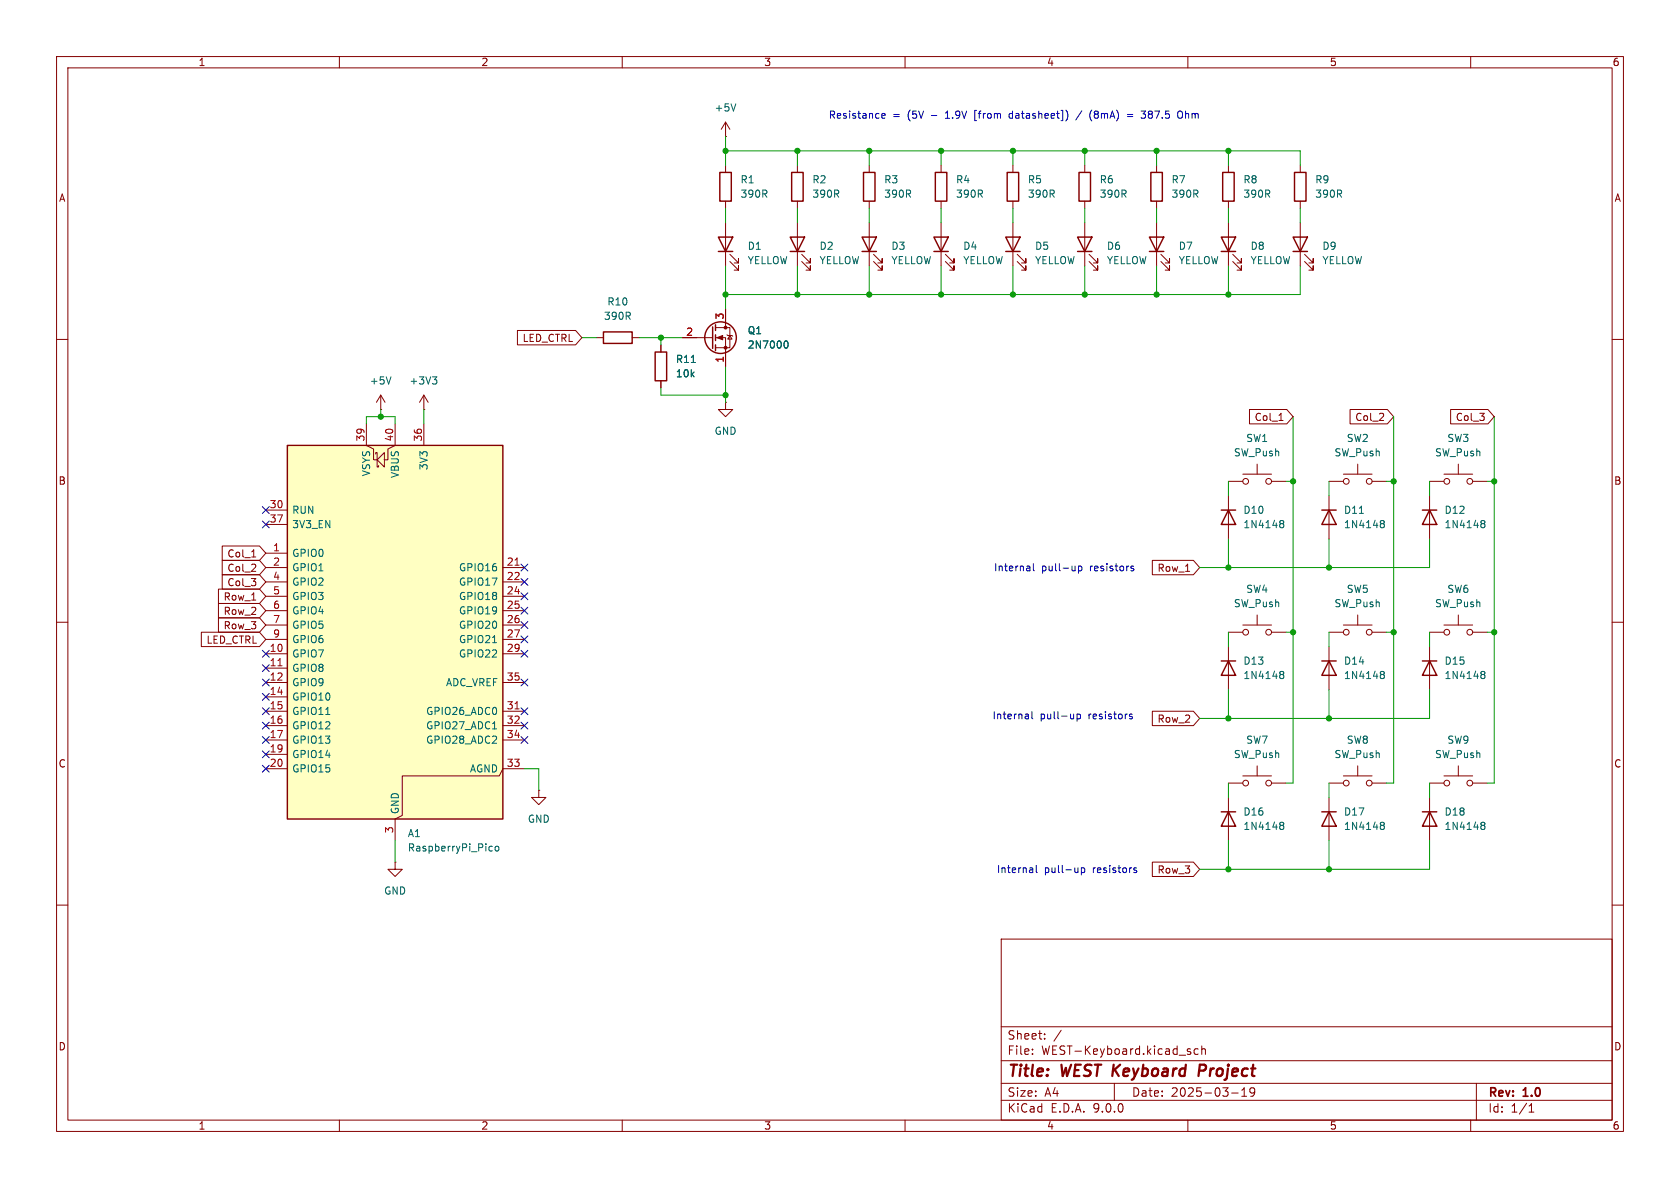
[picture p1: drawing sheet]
<svg xmlns="http://www.w3.org/2000/svg" width="297mm" height="210mm" viewBox="0 0 297 210" stroke-linecap="round" stroke-linejoin="round" font-family="sans-serif">
<g fill="none" stroke="#840000" stroke-width=".18">
<path d="M10 10h277v190h-277zM12 12h273v186h-273zM60 10v2M110 10v2M160 10v2M210 10v2M260 10v2M128.3 24.1h.1M128.3 21.6v2.5M128.3 29.2v1.3M128.3 35.6v1.2M128.3 39.4v7.6"/>
<path d="M128.3 21.6l-.8 1.3M128.3 21.6l.7 1.3M141 29.2v1.3M141 35.6v1.2M141 39.4v7.6M153.7 29.2v1.3M153.7 35.6v1.2M153.7 39.4v7.6M166.4 29.2v1.3M166.4 35.6v1.2M179.1 29.2v1.3M179.1 35.6v1.2"/>
<path d="M191.8 29.2v1.3M191.8 35.6v1.2M204.5 29.2v1.3M204.5 35.6v1.2M204.5 39.4v7.6M229.9 39.4v7.6M105.4 59.7h1.3M111.8 59.7h1.2M120.6 59.7h5.4M126.5 57.9h2.5v3.6h-2.5M126.5 59.7h1.8v5.1M128.3 54.6v3.3"/>
<path d="M128.5 59.2l.2 .1h.7l.1 .1M129 46.2l1.6 1.6v-.8v.8h-.8M129 45l1.6 1.5v-.8v.8h-.8M129 59.3l.4 .6h-.7zM141.7 46.2l1.6 1.6v-.8v.8h-.8M141.7 45l1.6 1.5v-.8v.8h-.8M154.4 46.2l1.6 1.6v-.8v.8h-.8M154.4 45l1.6 1.5v-.8v.8h-.8M205.2 46.2l1.6 1.6v-.8v.8h-.8M205.2 45l1.6 1.5v-.8v.8h-.8M230.6 46.2l1.6 1.6v-.8v.8h-.8M230.6 45l1.6 1.5v-.8v.8h-.8"/>
<path d="M10 60h2M67.3 72.4h.1M67.3 69.9l-.8 1.2M67.3 69.9l.8 1.2M67.3 69.9v2.5M74.9 72.4h.1M74.9 69.9l-.7 1.2M74.9 69.9l.8 1.2M74.9 69.9v2.5M128.3 71.1v1.3h1.2l-1.2 1.3-1.3-1.3h1.3M128.3 71.1h.1M285 60h2"/>
<path d="M217.2 85.1h2.5M219.7 83.8h5.1M222.2 82v1.8M224.8 85.1h2.5M234.9 87.6v7.7M234.9 85.1h2.6M237.5 83.8h5.1M240 82v1.8M242.6 85.1h2.5M252.7 85.1h2.6M255.3 83.8h5M257.8 82v1.8"/>
<path d="M260.3 85.1h2.6M10 110h2M217.2 111.8h2.5M217.2 114.3v7.6M219.7 110.5h5.1M222.2 108.7v1.8M224.8 111.8h2.5M234.9 111.8h2.6M234.9 114.3v7.6M237.5 110.5h5.1M240 108.7v1.8M242.6 111.8h2.5"/>
<path d="M252.7 111.8h2.6M252.7 114.3v7.6M255.3 110.5h5M257.8 108.7v1.8M260.3 111.8h2.6M285 110h2M95.2 139.7v1.3h1.3l-1.3 1.2-1.2-1.2h1.2M95.2 139.7h.1M217.2 138.4h2.5M219.7 137.2h5.1M222.2 135.4v1.8M224.8 138.4h2.5"/>
<path d="M234.9 138.4h2.6M237.5 137.2h5.1M240 135.4v1.8M242.6 138.4h2.5M252.7 138.4h2.6M255.3 137.2h5M257.8 135.4v1.8M260.3 138.4h2.6M69.8 152.4v1.3h1.3l-1.3 1.2-1.2-1.2h1.2M69.8 152.4h.1M217.2 141v7.6M234.9 141v7.6"/>
<path d="M252.7 141v7.6M10 160h2M177 166h108v32h-108zM285 160h2M60 198v2M110 198v2M160 198v2M177 194.5h108M177 191.5h108M177 187.5h108M177 181.5h108M182.5 186.3v.1"/>
<path d="M182.5 185.5v.1M184.7 183.6v.1M184.7 182.8v.1M187.6 182.1l-1.3 2M197 191.5v3M210 198v2M210.1 185.9l.4 .1v.2l-.2 .2h-.3M210.1 185.4l.4 .1M211.8 185.5l-.4-.1-.3 .3v.4l.1 .2h.6M212.5 185.5l.2-.1 .3 .1 .1 .9M212.5 184.9v1.5M217.7 193.2h1.2"/>
<path d="M219.5 193.8h.9M219.5 192.7l.5-.4v1.5M221 192.4v.5l.1 .3h.4l.3-.3M221.7 192.4a.99 .99 0 0 1-.3 1.4h-.3M260 198v2M261 191.5v6.5M270.3 196.6h.9M270.3 195.5l.4-.4v1.5"/>
<circle cx="220.2" cy="85.1" r=".51"/>
<circle cx="224.3" cy="85.1" r=".51"/>
<circle cx="238" cy="85.1" r=".51"/>
<circle cx="242.1" cy="85.1" r=".51"/>
<circle cx="255.8" cy="85.1" r=".51"/>
<circle cx="259.8" cy="85.1" r=".51"/>
<circle cx="220.2" cy="111.8" r=".51"/>
<circle cx="224.3" cy="111.8" r=".51"/>
<circle cx="238" cy="111.8" r=".51"/>
<circle cx="242.1" cy="111.8" r=".51"/>
<circle cx="255.8" cy="111.8" r=".51"/>
<circle cx="259.8" cy="111.8" r=".51"/>
<circle cx="220.2" cy="138.4" r=".51"/>
<circle cx="224.3" cy="138.4" r=".51"/>
<circle cx="238" cy="138.4" r=".51"/>
<circle cx="242.1" cy="138.4" r=".51"/>
<circle cx="255.8" cy="138.4" r=".51"/>
<circle cx="259.8" cy="138.4" r=".51"/>
</g>
<path d="M212.9 188.2h-.8l-.2 2M213 189.2l-1 .1" fill="none" stroke="#840000" stroke-width=".4"/>
<g fill="none" stroke="#840000" stroke-width=".25">
<path d="M127.3 30.5h2v5.1h-2zM140 30.5h2v5.1h-2zM152.7 30.5h2v5.1h-2zM165.4 30.5h2v5.1h-2zM178.1 30.5h2v5.1h-2zM190.8 30.5h2v5.1h-2zM203.5 30.5h2v5.1h-2zM106.7 58.7h5.1v2h-5.1zM126 57.8v3.8M126.5 57.4v1M126.5 59.2v1M127 41.9h2.5l-1.2 2.6z"/>
<path d="M127 44.5h2.5M139.7 41.9h2.5l-1.2 2.6zM139.7 44.5h2.5M152.4 41.9h2.5l-1.2 2.6zM152.4 44.5h2.5M203.2 41.9h2.5l-1.2 2.6zM203.2 44.5h2.5M228.6 41.9h2.5l-1.2 2.6zM228.6 44.5h2.5M126.5 61v1M233.7 90.2h2.5M234.9 90.2l1.3 2.5h-2.5z"/>
<path d="M215.9 116.8h2.5M217.2 116.8l1.2 2.6h-2.5zM233.7 116.8h2.5M234.9 116.8l1.3 2.6h-2.5zM251.5 116.8h2.5M252.7 116.8l1.3 2.6h-2.5zM215.9 143.5h2.5M217.2 143.5l1.2 2.6h-2.5zM233.7 143.5h2.5M234.9 143.5l1.3 2.6h-2.5zM251.5 143.5h2.5M252.7 143.5l1.3 2.6h-2.5z"/>
<circle cx="127.4" cy="59.7" r="2.79"/>
</g>
<g fill="#840000" stroke="#840000" stroke-width=".18">
<path d="M126.7 59.7l1.1-.4v.8z"/>
<circle cx="128.3" cy="57.9" r=".25"/>
<circle cx="128.3" cy="61.5" r=".25"/>
</g>
<g fill="none" stroke="#006464" stroke-width=".18">
<path d="M130.1 18.4l-.4 1.2M69.1 66.6l-.4 1.3M76.4 66.6h.8l-.4 .5M77 67.1l.2 .2v.3l-.2 .3M138.8 60.3h.1a.68 .68 0 0 1 .4 .6 .68 .68 0 0 1-.4 .6h-.1M240.3 90.7h.7M244.1 92.1l.4-.1 .2 .1v.2l-.2 .3M244.1 92.5l.2 .1M244.3 92.6h.2M244.3 92.6h-.2M244.5 92.6l.2 .2v.4l-.2 .1-.4-.1M226.4 119.2h.1"/>
<path d="M226.4 118.7h.3l.2 .1 .1 .2-.3 .2M226.5 119.2h.2M226.5 119.2l-.1 .1M226.7 119.2l.3 .3-.1 .3-.2 .2-.3-.1M244.1 118.7h.4l.2 .1v.2l-.2 .2M244.1 119.2h.2M244.3 119.2h.2M244.3 119.2l-.2 .1M244.5 119.2l.2 .3v.3l-.2 .2-.4-.1M261.9 118.7h.4l.2 .1v.2l-.2 .2M261.9 119.2h.1M262 119.2h.3"/>
<path d="M262 119.2l-.1 .1M262.3 119.2l.2 .3v.3l-.2 .2-.4-.1M226.4 145.4h.3l.2 .1 .1 .2-.3 .2M226.4 145.8l.1 .1M226.5 145.9h.2M226.5 145.9l-.1 .1M226.7 145.9l.3 .2-.1 .4-.2 .1h-.3M244.1 145.8l.2 .1M244.1 145.4h.4l.2 .1v.2l-.2 .2M244.3 145.9h.2M244.3 145.9l-.2 .1M244.5 145.9l.2 .2v.4l-.2 .1h-.4"/>
<path d="M261.9 145.4h.4l.2 .1v.2l-.2 .2M261.9 145.8l.1 .1M262 145.9h.3M262 145.9l-.1 .1M262.3 145.9l.2 .2v.4l-.2 .1h-.4"/>
</g>
<path d="M50.8 78.7h38.1v66.1h-38.1z" fill="#ffffc2"/>
<g fill="none" stroke="#840000" stroke-width=".25">
<path d="M216.2 30.5h2v5.1h-2zM228.9 30.5h2v5.1h-2zM165.1 41.9h2.5l-1.2 2.6zM165.1 44.5h2.5M177.8 41.9h2.5l-1.2 2.6zM177.8 44.5h2.5M190.5 41.9h2.5l-1.2 2.6zM190.5 44.5h2.5M215.9 41.9h2.5l-1.2 2.6zM215.9 44.5h2.5M50.8 78.7h38.1v66.1h-38.1zM115.8 62.2h2.1v5.1h-2.1z"/>
<path d="M215.9 90.2h2.5M217.2 90.2l1.2 2.5h-2.5zM251.5 90.2h2.5M252.7 90.2l1.3 2.5h-2.5z"/>
</g>
<g fill="none" stroke="#840000" stroke-width=".18">
<path d="M166.4 39.4v7.6M179.1 39.4v7.6M191.8 39.4v7.6M217.2 29.2v1.3M217.2 35.6v1.2M217.2 39.4v7.6M229.9 29.2v1.3M229.9 35.6v1.2M91.5 58.4h10.3l1.1 1.3-1.1 1.3h-10.3zM120.6 59.7h2.6M128.3 54.6v2.6M167.1 46.2l1.6 1.6v-.8v.8h-.8"/>
<path d="M167.1 45l1.6 1.5v-.8v.8h-.8M179.8 46.2l1.6 1.6v-.8v.8h-.8M179.8 45l1.6 1.5v-.8v.8h-.8M192.5 46.2l1.6 1.6v-.8v.8h-.8M192.5 45l1.6 1.5v-.8v.8h-.8M217.9 46.2l1.6 1.6v-.8v.8h-.8M217.9 45l1.6 1.5v-.8v.8h-.8M64.8 74.9v3.8l1.2 .7v1.9h.7M69.8 74.9v3.8l-1.2 .7v1.9h-.7M74.9 74.9v3.8M116.8 61v1.2M116.8 67.3v1.3"/>
<path d="M128.3 62.2v2.6M220.9 72.4h6.6l1.1 1.3-1.1 1.2h-6.6zM226.1 74.3h.7M238.7 72.4h6.6l1.1 1.3-1.1 1.2h-6.6zM256.5 72.4h6.5l1.2 1.3-1.2 1.2h-6.5zM39.3 96.5h6.6l1.1 1.3-1.1 1.3h-6.6zM39.3 99.1h6.6l1.1 1.2-1.1 1.3h-6.6zM44.5 98.5h.7M47 90.2h3.8M47 92.7h3.8M47 97.8h3.8M66.4 80.3v-.3h.3v2.6h.2v-.3"/>
<path d="M67.9 80v2.6l-1.2-1.3zM203.7 99.1h7.3l1.1 1.2-1.1 1.3h-7.3zM217.2 87.6v7.7M252.7 87.6v7.7M35.6 111.8h10.3l1.1 1.2-1.1 1.3h-10.3zM38.6 109.2h7.3l1.1 1.3-1.1 1.3h-7.3zM38.6 106.7h7.3l1.1 1.3-1.1 1.2h-7.3zM38.6 104.1h7.3l1.1 1.3-1.1 1.3h-7.3zM39.3 101.6h6.6l1.1 1.3-1.1 1.2h-6.6zM44.5 106.1h.7M47 100.3h3.8M47 102.9h3.8"/>
<path d="M47 105.4h3.8M47 108h3.8M47 110.5h3.8M47 113h3.8M47 115.6h3.8M47 118.1h3.8M88.9 100.3h3.8M88.9 102.9h3.8M88.9 105.4h3.8M88.9 108h3.8M88.9 110.5h3.8M88.9 113h3.8"/>
<path d="M88.9 115.6h3.8M209.6 101h.7M47 120.7h3.8M47 123.2h3.8M47 125.7h3.8M47 128.3h3.8M47 130.8h3.8M47 133.4h3.8M47 135.9h3.8M88.9 120.7h3.8M88.9 125.7h3.8M88.9 128.3h3.8"/>
<path d="M88.9 130.8h3.8M92.7 135.9h-3.8l-.6 1.3h-17.2v6.9l-1.3 .7v3.8M203.7 125.7h7.3l1.1 1.3-1.1 1.3h-7.3zM203.7 152.4h7.3l1.1 1.3-1.1 1.2h-7.3z"/>
</g>
<path d="M91 99.9h.8M49.1 117.7h.8M91 125.3h.8" fill="none" stroke="#a90000" stroke-width=".18"/>
<g fill="none" stroke="#006464" stroke-width=".18">
<path d="M122.2 64.1h.7M138.8 60.3h.1a.68 .68 0 0 1 .4 .6 .68 .68 0 0 1-.4 .6h-.1M226.4 92.5l.1 .1M226.4 92.1l.3-.1 .2 .1 .1 .2-.3 .3M226.5 92.6h.2M226.5 92.6h-.1M226.7 92.6l.3 .2-.1 .4-.2 .1-.3-.1M261.9 92.1l.4-.1 .2 .1v.2l-.2 .3M261.9 92.5l.1 .1M262 92.6h.3M262 92.6h-.1M262.3 92.6l.2 .2v.4l-.2 .1-.4-.1"/>
<path d="M87.1 113.6h.7M57.6 126.3h.7M87.1 128.8h.7M86.7 149.6l.3 .1M87 150.4h-.3M87.6 149.7l.3-.1 .3 .2v.4l-.3 .2h-.3l-.1-.2z"/>
</g>
<g fill="none" stroke="#009600" stroke-width=".18">
<path d="M128.3 26.7h101.6v2.5M128.3 24.1v5.1M128.3 36.8v2.6M141 26.7v2.5M141 36.8v2.6M153.7 26.7v2.5M153.7 36.8v2.6M166.4 26.7v2.5M166.4 36.8v2.6M179.1 26.7v2.5M179.1 36.8v2.6M191.8 26.7v2.5"/>
<path d="M191.8 36.8v2.6M204.5 26.7v2.5M204.5 36.8v2.6M217.2 26.7v2.5M217.2 36.8v2.6M229.9 36.8v2.6M102.9 59.7h2.5M113 59.7h7.6M116.8 59.7v1.3M128.3 47v7.6M141 47v5.1M153.7 47v5.1"/>
<path d="M166.4 47v5.1M179.1 47v5.1M191.8 47v5.1M204.5 47v5.1M217.2 47v5.1M229.9 47v5.1h-101.6M64.8 74.9v-1.2h5v1.2M67.3 72.4v1.3M74.9 72.4v2.5M116.8 68.6v1.3h11.5M128.3 64.8v6.3M228.6 73.7v64.7h-1.3"/>
<path d="M246.4 73.7v64.7h-1.3M264.2 73.7v64.7h-1.3M217.2 85.1v2.5M217.2 95.3v5M227.3 85.1h1.3M234.9 85.1v2.5M234.9 95.3v5M245.1 85.1h1.3M252.7 85.1v2.5M252.7 95.3v5h-40.6M262.9 85.1h1.3M217.2 111.8v2.5"/>
<path d="M227.3 111.8h1.3M234.9 111.8v2.5M245.1 111.8h1.3M252.7 111.8v2.5M262.9 111.8h1.3M92.7 135.9h2.5v3.8M217.2 121.9v5.1M217.2 138.4v2.6M234.9 121.9v5.1M234.9 138.4v2.6M252.7 121.9v5.1h-40.6M252.7 138.4v2.6"/>
<path d="M69.8 148.6v3.8M217.2 148.6v5.1M234.9 148.6v5.1M252.7 148.6v5.1h-40.6"/>
</g>
<g fill="none" stroke="#000084" stroke-width=".18">
<path d="M46.4 89.6l1.2 1.2M46.4 92.1l1.2 1.2M47.6 89.6l-1.2 1.2M47.6 92.1l-1.2 1.2M92.1 99.7l1.2 1.2M93.3 99.7l-1.2 1.2M46.4 115l1.2 1.2M46.4 117.5l1.2 1.2M47.6 115l-1.2 1.2M47.6 117.5l-1.2 1.2M92.1 109.9l1.2 1.2M92.1 107.3l1.2 1.3"/>
<path d="M92.1 104.8l1.2 1.2M92.1 102.3l1.2 1.2M92.1 115l1.2 1.2M92.1 112.4l1.2 1.2M93.3 109.9l-1.2 1.2M93.3 107.3l-1.2 1.3M93.3 104.8l-1.2 1.2M93.3 102.3l-1.2 1.2M93.3 115l-1.2 1.2M93.3 112.4l-1.2 1.2M46.4 135.3l1.2 1.2M46.4 130.2l1.2 1.2"/>
<path d="M46.4 132.7l1.2 1.3M46.4 127.7l1.2 1.2M46.4 122.6l1.2 1.2M46.4 125.1l1.2 1.2M46.4 120l1.2 1.3M47.6 135.3l-1.2 1.2M47.6 130.2l-1.2 1.2M47.6 132.7l-1.2 1.3M47.6 127.7l-1.2 1.2M47.6 122.6l-1.2 1.2M47.6 125.1l-1.2 1.2M47.6 120l-1.2 1.3"/>
<path d="M92.1 125.1l1.2 1.2M92.1 127.7l1.2 1.2M92.1 120l1.2 1.3M92.1 130.2l1.2 1.2M93.3 125.1l-1.2 1.2M93.3 127.7l-1.2 1.2M93.3 120l-1.2 1.3M93.3 130.2l-1.2 1.2"/>
</g>
<g fill="none" stroke="#0000c2" stroke-width=".18">
<path d="M167.3 19.9l-.2 .1M172.6 19.5h-.3v1.8h.3M188.6 19.7l.2 .6-.2 .8M191.3 19.6l-1.1 1.6M193 19.5a1.46 1.46 0 0 0 0 1.9M201.7 19.6h.8l-.4 .5M208.4 19.7l.1-.1a.43 .43 0 0 1 .5 .5v.4a.42 .42 0 0 1-.2 .4 .42 .42 0 0 1-.4-.1M155.9 20.5l.6-.1-.1-.3h-.3l-.2 .1v.6h.5M167.1 20.9h.8M178.9 20.1h-.4l-.1 .2v.5l.5 .1M199.3 20.2h1M199.3 20.6h1"/>
<path d="M202.3 20.1l.2 .3v.3l-.2 .2M182.7 99.6v1.1l.2 .2M182 100.1l.1 .8M182.1 100.9h-.1M182.1 100.4h-.1M190.1 100.1v.8M190.1 100.8l-.2 .1M190.7 100.1v1.2M190.7 100.1h.3l.3 .2-.2 .6h-.4M200 100.1h.4M200 100.4l.4 .2 .1 .1-.2 .2h-.4M181.8 126.3v.8"/>
<path d="M181.8 127l-.1 .1M181.8 126.5l-.1 .1M182.4 125.8v1.1l.2 .2M189.8 126.2v.9M189.8 127l-.2 .1M190.4 126.2v1.3M190.4 126.3l.4-.1 .2 .3-.1 .5h-.5M199.7 126.3h.4M199.7 126.6l.4 .1 .1 .2-.2 .2-.3-.1M182.5 153.5l.1 .8M182.6 154.2l-.1 .1M182.6 153.7l-.1 .1"/>
<path d="M183.2 153v1.1l.2 .2M190.6 153.4v.9M190.6 154.1l-.2 .2M191.2 153.4v1.3M191.2 153.5l.3-.1 .3 .2-.1 .6h-.5M200.5 153.5h.4M200.5 153.8l.4 .1 .1 .2-.2 .2-.4-.1"/>
</g>
<g fill="#009600" stroke="#009600" stroke-width=".18">
<circle cx="153.7" cy="52.1" r=".46"/>
<circle cx="141" cy="52.1" r=".46"/>
<circle cx="128.3" cy="52.1" r=".46"/>
<circle cx="128.3" cy="26.7" r=".46"/>
<circle cx="166.4" cy="26.7" r=".46"/>
<circle cx="153.7" cy="26.7" r=".46"/>
<circle cx="166.4" cy="52.1" r=".46"/>
<circle cx="141" cy="26.7" r=".46"/>
<circle cx="234.9" cy="127" r=".46"/>
<circle cx="234.9" cy="153.7" r=".46"/>
<circle cx="217.2" cy="153.7" r=".46"/>
<circle cx="217.2" cy="127" r=".46"/>
<circle cx="204.5" cy="26.7" r=".46"/>
<circle cx="191.8" cy="52.1" r=".46"/>
<circle cx="179.1" cy="52.1" r=".46"/>
<circle cx="179.1" cy="26.7" r=".46"/>
<circle cx="191.8" cy="26.7" r=".46"/>
<circle cx="228.6" cy="111.8" r=".46"/>
<circle cx="234.9" cy="100.3" r=".46"/>
<circle cx="246.4" cy="111.8" r=".46"/>
<circle cx="264.2" cy="111.8" r=".46"/>
<circle cx="264.2" cy="85.1" r=".46"/>
<circle cx="228.6" cy="85.1" r=".46"/>
<circle cx="246.4" cy="85.1" r=".46"/>
<circle cx="217.2" cy="100.3" r=".46"/>
<circle cx="217.2" cy="52.1" r=".46"/>
<circle cx="217.2" cy="26.7" r=".46"/>
<circle cx="204.5" cy="52.1" r=".46"/>
<circle cx="116.8" cy="59.7" r=".46"/>
<circle cx="67.3" cy="73.7" r=".46"/>
<circle cx="128.3" cy="69.9" r=".46"/>
</g>
<g font-size="2.8" fill="#840000">
<text x="178" y="190.9">Title:</text>
<text x="187.7" y="190.9">WEST Keyboard</text>
<text x="213.5" y="190.9">Project</text>
</g>
<g font-size="2.1" fill="#840000">
<text x="178" y="184">Sheet:</text>
<text x="178" y="186.7">File:</text>
<text x="184.1" y="186.7">WEST-Keyboard.kicad_sch</text>
<text x="178" y="196.9">KiCad</text>
<text x="178" y="194.1">Size:</text>
<text x="184.7" y="194.1">A4</text>
<text x="185.7" y="196.9">E.D.A.</text>
<text x="193.3" y="196.9">9.0.0</text>
<text x="200" y="194.1">Date:</text>
<text x="207" y="194.1">2025-03-19</text>
<text x="263" y="194.3">Rev:</text>
<text x="263" y="196.9">Id:</text>
<text x="267.1" y="196.9">1/1</text>
<text x="269.4" y="194.3">1.0</text>
</g>
<g font-size="1.8" fill="#840000">
<text x="35" y="11.9">1</text>
<text x="85" y="11.9">2</text>
<text x="135" y="11.9">3</text>
<text x="185" y="11.9">4</text>
<text x="235" y="11.9">5</text>
<text x="285" y="11.9">6</text>
<text x="10.3" y="35.9">A</text>
<text x="285.3" y="35.9">A</text>
<text x="92.3" y="60.6">LED_CTRL</text>
<text x="221.7" y="74.6">Col_1</text>
<text x="239.5" y="74.6">Col_2</text>
<text x="257.3" y="74.6">Col_3</text>
<text x="10.3" y="85.9">B</text>
<text x="285.3" y="85.9">B</text>
<text x="40.1" y="98.7">Col_1</text>
<text x="40.1" y="101.3">Col_2</text>
<text x="204.5" y="101.3">Row_1</text>
<text x="39.4" y="106.4">Row_1</text>
<text x="40.1" y="103.8">Col_3</text>
<text x="36.4" y="114">LED_CTRL</text>
<text x="39.4" y="111.4">Row_3</text>
<text x="39.4" y="108.9">Row_2</text>
<text x="204.5" y="128">Row_2</text>
<text x="10.3" y="135.9">C</text>
<text x="285.3" y="135.9">C</text>
<text x="204.5" y="154.6">Row_3</text>
<text x="10.3" y="185.9">D</text>
<text x="285.3" y="185.9">D</text>
<text x="35" y="199.9">1</text>
<text x="85" y="199.9">2</text>
<text x="135" y="199.9">3</text>
<text x="185" y="199.9">4</text>
<text x="235" y="199.9">5</text>
<text x="285" y="199.9">6</text>
</g>
<g font-size="1.8" fill="#006464">
<text x="126.2" y="19.9">+5V</text>
<text x="130.8" y="32.6">R1</text>
<text x="130.8" y="35.2">390R</text>
<text x="143.5" y="32.6">R2</text>
<text x="143.5" y="35.2">390R</text>
<text x="156.2" y="32.6">R3</text>
<text x="156.2" y="35.2">390R</text>
<text x="168.9" y="32.6">R4</text>
<text x="168.9" y="35.2">390R</text>
<text x="181.6" y="32.6">R5</text>
<text x="181.6" y="35.2">390R</text>
<text x="194.3" y="32.6">R6</text>
<text x="194.3" y="35.2">390R</text>
<text x="207" y="32.6">R7</text>
<text x="207" y="35.2">390R</text>
<text x="219.7" y="32.6">R8</text>
<text x="219.7" y="35.2">390R</text>
<text x="232.4" y="32.6">R9</text>
<text x="232.4" y="35.2">390R</text>
<text x="132.1" y="44.4">D1</text>
<text x="132.1" y="46.9">YELLOW</text>
<text x="144.8" y="44.4">D2</text>
<text x="144.8" y="46.9">YELLOW</text>
<text x="157.5" y="44.4">D3</text>
<text x="157.5" y="46.9">YELLOW</text>
<text x="170.2" y="44.4">D4</text>
<text x="170.2" y="46.9">YELLOW</text>
<text x="182.9" y="44.4">D5</text>
<text x="182.9" y="46.9">YELLOW</text>
<text x="195.6" y="44.4">D6</text>
<text x="195.6" y="46.9">YELLOW</text>
<text x="208.3" y="44.4">D7</text>
<text x="208.3" y="46.9">YELLOW</text>
<text x="221" y="44.4">D8</text>
<text x="221" y="46.9">YELLOW</text>
<text x="233.7" y="44.4">D9</text>
<text x="233.7" y="46.9">YELLOW</text>
<text x="106.7" y="56.7">390R</text>
<text x="107.3" y="54.2">R10</text>
<text x="132.1" y="59.3">Q1</text>
<text x="119.4" y="64.4">R11</text>
<text x="132.1" y="61.8">2N7000</text>
<text x="65.3" y="68.2">+5V</text>
<text x="72.3" y="68.2">+3V3</text>
<text x="119.4" y="66.9">10k</text>
<text x="126.2" y="77.1">GND</text>
<text x="75.8" y="83.2" transform="rotate(-90 75.8 83.2)">3V3</text>
<text x="218" y="80.9">SW_Push</text>
<text x="220.2" y="78.3">SW1</text>
<text x="235.8" y="80.9">SW_Push</text>
<text x="238" y="78.3">SW2</text>
<text x="253.6" y="80.9">SW_Push</text>
<text x="255.8" y="78.3">SW3</text>
<text x="65.6" y="84.3" transform="rotate(-90 65.6 84.3)">VSYS</text>
<text x="70.7" y="84.6" transform="rotate(-90 70.7 84.6)">VBUS</text>
<text x="51.6" y="91">RUN</text>
<text x="51.6" y="93.6">3V3_EN</text>
<text x="219.7" y="91">D10</text>
<text x="219.7" y="93.6">1N4148</text>
<text x="237.5" y="91">D11</text>
<text x="237.5" y="93.6">1N4148</text>
<text x="255.3" y="91">D12</text>
<text x="255.3" y="93.6">1N4148</text>
<text x="51.6" y="98.7">GPIO0</text>
<text x="51.6" y="101.2">GPIO1</text>
<text x="81" y="101.2">GPIO16</text>
<text x="51.6" y="103.7">GPIO2</text>
<text x="51.6" y="106.3">GPIO3</text>
<text x="81" y="103.7">GPIO17</text>
<text x="81" y="106.3">GPIO18</text>
<text x="218" y="107.5">SW_Push</text>
<text x="220.2" y="105">SW4</text>
<text x="235.8" y="107.5">SW_Push</text>
<text x="238" y="105">SW5</text>
<text x="253.6" y="107.5">SW_Push</text>
<text x="255.8" y="105">SW6</text>
<text x="51.6" y="108.8">GPIO4</text>
<text x="51.6" y="111.4">GPIO5</text>
<text x="51.6" y="113.9">GPIO6</text>
<text x="81" y="108.8">GPIO19</text>
<text x="81" y="111.4">GPIO20</text>
<text x="81" y="113.9">GPIO21</text>
<text x="51.6" y="116.4">GPIO7</text>
<text x="51.6" y="119">GPIO8</text>
<text x="81" y="116.4">GPIO22</text>
<text x="219.7" y="117.7">D13</text>
<text x="237.5" y="117.7">D14</text>
<text x="255.3" y="117.7">D15</text>
<text x="51.6" y="121.5">GPIO9</text>
<text x="51.6" y="124.1">GPIO10</text>
<text x="78.7" y="121.5">ADC_VREF</text>
<text x="219.7" y="120.2">1N4148</text>
<text x="237.5" y="120.2">1N4148</text>
<text x="255.3" y="120.2">1N4148</text>
<text x="51.6" y="126.6">GPIO11</text>
<text x="51.6" y="129.1">GPIO12</text>
<text x="51.6" y="131.7">GPIO13</text>
<text x="75.2" y="126.6">GPIO26_ADC0</text>
<text x="75.2" y="129.1">GPIO27_ADC1</text>
<text x="75.2" y="131.7">GPIO28_ADC2</text>
<text x="220.2" y="131.7">SW7</text>
<text x="238" y="131.7">SW8</text>
<text x="255.8" y="131.7">SW9</text>
<text x="51.6" y="134.2">GPIO14</text>
<text x="51.6" y="136.8">GPIO15</text>
<text x="83" y="136.8">AGND</text>
<text x="218" y="134.2">SW_Push</text>
<text x="235.8" y="134.2">SW_Push</text>
<text x="253.6" y="134.2">SW_Push</text>
<text x="70.7" y="144" transform="rotate(-90 70.7 144)">GND</text>
<text x="72" y="148.2">A1</text>
<text x="93.2" y="145.6">GND</text>
<text x="219.7" y="144.4">D16</text>
<text x="219.7" y="146.9">1N4148</text>
<text x="237.5" y="144.4">D17</text>
<text x="237.5" y="146.9">1N4148</text>
<text x="255.3" y="144.4">D18</text>
<text x="255.3" y="146.9">1N4148</text>
<text x="72" y="150.7">RaspberryPi_Pico</text>
<text x="67.8" y="158.3">GND</text>
</g>
<g font-size="1.8" fill="#0000c2">
<text x="146.4" y="21.2">Resistance</text>
<text x="157.8" y="21.2">=</text>
<text x="160.5" y="21.2">(5V</text>
<text x="164.9" y="21.2">-</text>
<text x="167.6" y="21.2">1.9V</text>
<text x="172.9" y="21.2">[from</text>
<text x="179.3" y="21.2">datasheet])</text>
<text x="193.9" y="21.2">(8mA)</text>
<text x="200.7" y="21.2">=</text>
<text x="203.5" y="21.2">387.5</text>
<text x="210.1" y="21.2">Ohm</text>
<text x="175.6" y="101.2">Internal</text>
<text x="184.1" y="101.2">pull-up</text>
<text x="192.8" y="101.2">resistors</text>
<text x="175.4" y="127.4">Internal</text>
<text x="183.9" y="127.4">pull-up</text>
<text x="192.5" y="127.4">resistors</text>
<text x="176.1" y="154.5">Internal</text>
<text x="184.6" y="154.5">pull-up</text>
<text x="193.3" y="154.5">resistors</text>
</g>
<g font-size="1.8" fill="#a90000">
<text x="121.2" y="59.4">2</text>
<text x="128" y="56.6" transform="rotate(-90 128 56.6)">3</text>
<text x="128" y="64.2" transform="rotate(-90 128 64.2)">1</text>
<text x="64.5" y="78.1" transform="rotate(-90 64.5 78.1)">39</text>
<text x="69.6" y="78.1" transform="rotate(-90 69.6 78.1)">40</text>
<text x="74.7" y="78.1" transform="rotate(-90 74.7 78.1)">36</text>
<text x="47.6" y="89.9">30</text>
<text x="47.6" y="92.5">37</text>
<text x="48.2" y="97.5">1</text>
<text x="48.2" y="100.1">2</text>
<text x="89.5" y="100.1">21</text>
<text x="48.2" y="102.6">4</text>
<text x="48.2" y="105.2">5</text>
<text x="48.2" y="107.7">6</text>
<text x="89.5" y="102.6">22</text>
<text x="89.5" y="105.2">24</text>
<text x="89.5" y="107.7">25</text>
<text x="48.2" y="110.2">7</text>
<text x="48.2" y="112.8">9</text>
<text x="89.5" y="110.2">26</text>
<text x="89.5" y="112.8">27</text>
<text x="47.6" y="115.3">10</text>
<text x="47.6" y="117.9">11</text>
<text x="89.5" y="115.3">29</text>
<text x="47.6" y="120.4">12</text>
<text x="47.6" y="122.9">14</text>
<text x="47.6" y="125.5">15</text>
<text x="89.5" y="120.4">35</text>
<text x="89.5" y="125.5">31</text>
<text x="47.6" y="128">16</text>
<text x="47.6" y="130.6">17</text>
<text x="89.5" y="128">32</text>
<text x="89.5" y="130.6">34</text>
<text x="47.6" y="133.1">19</text>
<text x="47.6" y="135.6">20</text>
<text x="89.5" y="135.6">33</text>
<text x="69.6" y="147.4" transform="rotate(-90 69.6 147.4)">3</text>
</g>
</svg>
